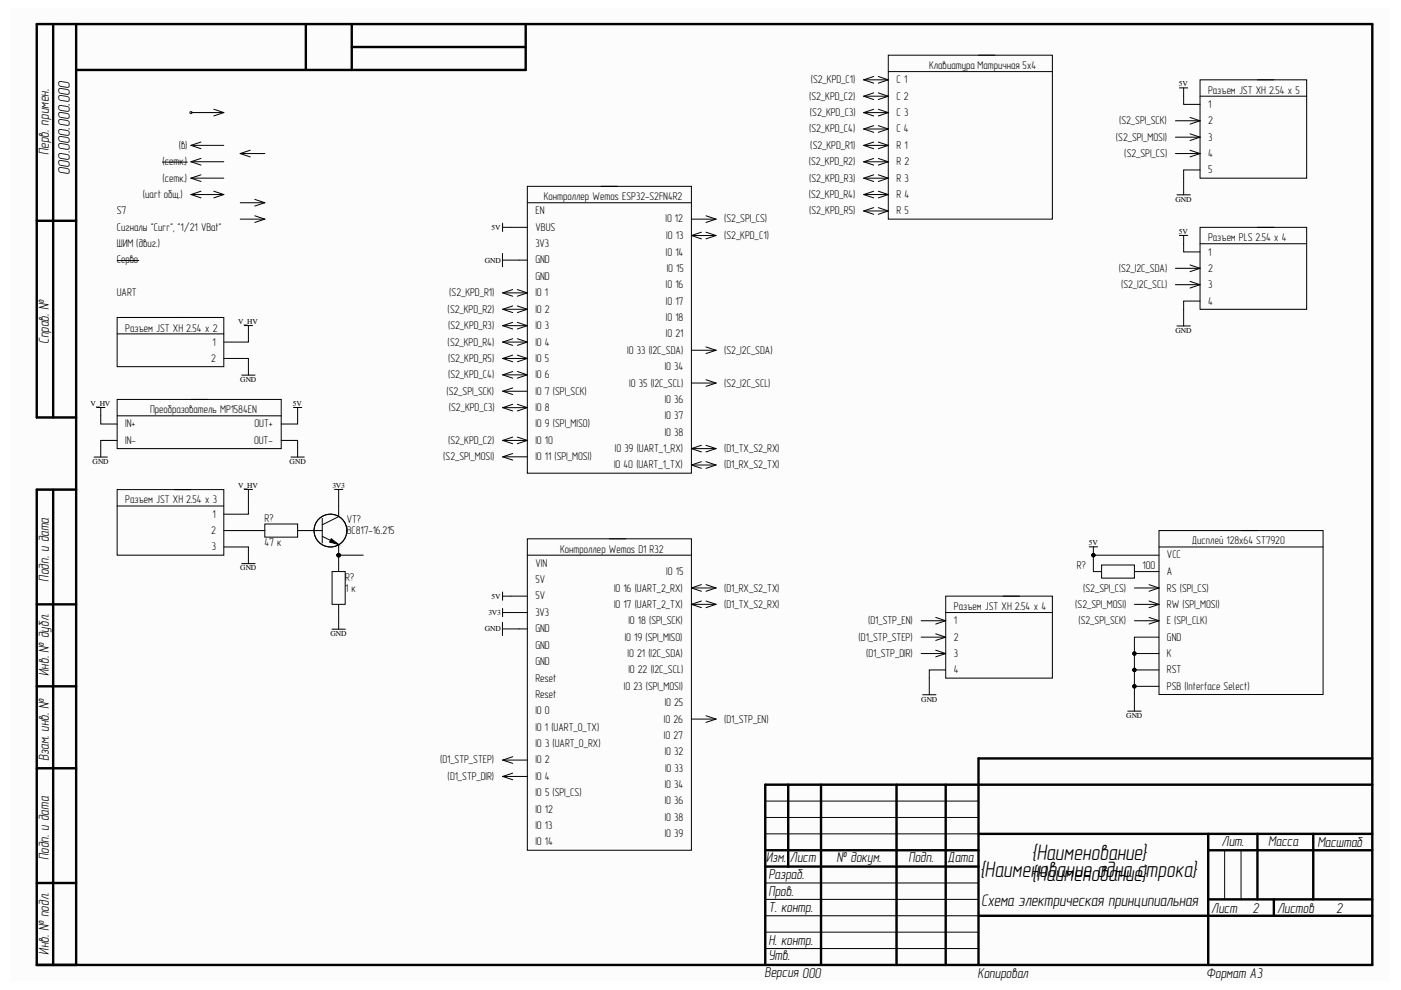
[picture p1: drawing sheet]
<svg xmlns="http://www.w3.org/2000/svg" width="297mm" height="210mm" viewBox="0 0 297 210" stroke-linecap="round" stroke-linejoin="round" font-family="sans-serif">
<path d="M2.2 1.6h292.2v206.5h-292.2z" fill-rule="evenodd" fill="#fcfcfc"/>
<path d="M2.2 1.6h292.2v206.5h-292.2z" fill="none" stroke="#fefefe" stroke-width=".21"/>
<path d="M2.2 1.6h292.2v206.5h-292.2z" fill-rule="evenodd" fill="#fcfcfc"/>
<path d="M2.2 1.6h292.2v206.5h-292.2z" fill="none" stroke="#fefefe" stroke-width=".21"/>
<g fill="none" stroke="#000" stroke-width=".51">
<path d="M11.3 5.1v83.4M16.1 5.1v199.5M64.8 5.1v9.7M74.6 5.1v9.7M74.6 10h36.9M111.5 5.1v9.7h-95.4M7.8 46.8h8.3M16.1 88.5h-8.3v-83.4h283.2v199.5h-283.2v-100.8M7.8 103.8h8.3M11.3 103.8v100.8M7.8 128.1h8.3M7.8 145.5h8.3"/>
<path d="M7.8 162.9h8.3M167.1 166.4v17.3M174.1 166.4v38.2M190.1 166.4v38.2M200.5 166.4v38.2M207.5 176.8h83.5M256.2 176.8v27.8M266.6 176.8v13.9M278.4 176.8v13.9M291 166.4h-128.7v38.2M291 160.8h-83.5v43.8M7.8 187.2h8.3"/>
<path d="M162.3 180.3h45.2M162.3 183.7h45.2M207.5 194.2h83.5M256.2 180.3h34.8M256.2 190.7h34.8M270.1 190.7v3.5"/>
<circle cx="40.5" cy="23.9" r=".07"/>
</g>
<g fill="none" stroke="#000" stroke-width=".21">
<path d="M183.1 16.9h5.2M183.1 16.9l2.1 .7M185.2 16.2l-2.1 .7M185.2 19.7l-2.1 .7M186.2 16.2l2.1 .7M186.2 19.7l2.1 .7M188.3 11.7h34.8v34.8h-34.8zM188.3 15.2h34.8M188.3 16.9l-2.1 .7M207.5 11.7h3.4M250.1 18.6h1.7M251 18.6v3.5h3.4"/>
<path d="M254.4 16.9h22.6v20.9h-22.6zM266.6 16.9h3.5M34.4 34.4h5.3M40.5 23.9h6.9M40.5 34.3h6.9M40.5 34.3l2.1 .7M40.5 30.8h6.9M40.5 30.8l2.1 .7M40.5 37.8l2.1 .7M40.5 37.8h6.9M42.6 33.6l-2.1 .7M42.6 30.1l-2.1 .7"/>
<path d="M42.6 37.1l-2.1 .7M45.3 23.2l2.1 .7M47.4 23.9l-2.1 .7M50.9 32.6h5.2M50.9 32.6l2.1 .7M53 31.9l-2.1 .7M111.8 39.5h34.8v60.8h-34.8zM127.5 39.5h3.4M183.1 23.9h5.2M183.1 34.3h5.2M183.1 37.8h5.2M183.1 20.4h5.2"/>
<path d="M183.1 20.4l2.1 .7M183.1 23.9l2.1 .7M183.1 27.4h5.2M183.1 27.4l2.1 .7M183.1 30.8h5.2M183.1 30.8l2.1 .7M183.1 34.3l2.1 .7M183.1 37.8l2.1 .7M185.2 23.2l-2.1 .7M185.2 26.6l-2.1 .8M185.2 30.1l-2.1 .7M185.2 33.6l-2.1 .7"/>
<path d="M185.2 37.1l-2.1 .7M186.2 23.2l2.1 .7M186.2 26.6l2.1 .8M186.2 30.1l2.1 .7M186.2 33.6l2.1 .7M186.2 37.1l2.1 .7M188.3 34.3l-2.1 .7M188.3 20.4l-2.1 .7M188.3 23.9l-2.1 .7M188.3 27.4l-2.1 .7M188.3 30.8l-2.1 .7M188.3 37.8l-2.1 .7"/>
<path d="M249.2 32.6h5.2M249.2 25.6h5.2M249.2 29.1h5.2M252.3 24.9l2.1 .7M252.3 28.4l2.1 .7M252.3 31.9l2.1 .7M254.4 36h-3.4v5.3M254.4 20.4h22.6M254.4 25.6l-2.1 .7M254.4 29.1l-2.1 .7M254.4 32.6l-2.1 .7M24.8 55.2h4.6"/>
<path d="M40.5 41.2h6.9M40.5 41.2l2.1 .8M42.6 40.5l-2.1 .7M45.3 40.5l2.1 .7M47.4 41.2l-2.1 .8M50.9 43h5.2M50.9 46.5h5.2M54 45.8l2.1 .7M54 42.3l2.1 .7M56.1 43l-2.1 .7M56.1 46.5l-2.1 .7M106.5 53.7v2.9"/>
<path d="M106.5 55.1h5.3M106.6 48.2h5.2M106.6 47.3v1.8M111.8 43h34.8M146.6 46.5h5.2M146.6 49.9h5.2M146.6 49.9l2.1 .7M148.7 49.2l-2.1 .7M149.7 45.8l2.1 .7M149.7 49.2l2.1 .7M151.8 46.5l-2.1 .7M151.8 49.9l-2.1 .7"/>
<path d="M183.1 41.3h5.2M183.1 41.3l2.1 .7M183.1 44.7h5.2M183.1 44.7l2.1 .7M185.2 40.5l-2.1 .8M185.2 44l-2.1 .7M186.2 40.5l2.1 .8M186.2 44l2.1 .7M188.3 41.3l-2.1 .7M188.3 44.7l-2.1 .7M249.2 56.9h5.2M249.5 41.3h2.9"/>
<path d="M250.1 49.9h1.7M251 49.9v3.5h3.4M252.3 56.2l2.1 .7M252.3 59.7l2.1 .7M254.4 48.2h22.6v17.4h-22.6zM254.4 51.7h22.6M254.4 56.9l-2.1 .7M266.6 48.2h3.5M24.8 67.3h22.6v10.4h-22.6zM24.8 70.8h22.6M37 67.3h3.5M47.4 76h5.3v3.5"/>
<path d="M51.3 79.5h2.8M51.8 69h1.8M52.7 69v3.5h-5.3M106.6 79.5h5.2M106.6 79.5l2.1 .7M106.6 76h5.2M106.6 76l2.1 .7M106.6 72.5h5.2M106.6 72.5l2.1 .7M106.6 69.1h5.2M106.6 69.1l2.1 .7M106.6 65.6h5.2"/>
<path d="M106.6 65.6l2.1 .7M106.6 62.1h5.2M106.6 62.1l2.1 .7M108.7 78.8l-2.1 .7M108.7 75.3l-2.1 .7M108.7 71.8l-2.1 .7M108.7 68.3l-2.1 .8M108.7 64.9l-2.1 .7M108.7 61.4l-2.1 .7M109.7 78.8l2.1 .7M109.7 75.3l2.1 .7M109.7 71.8l2.1 .7"/>
<path d="M109.7 68.3l2.1 .8M109.7 64.9l2.1 .7M109.7 61.4l2.1 .7M111.8 79.5l-2.1 .7M111.8 76l-2.1 .7M111.8 72.5l-2.1 .7M111.8 69.1l-2.1 .7M111.8 65.6l-2.1 .7M111.8 62.1l-2.1 .7M146.6 74.3h5.2M149.7 73.6l2.1 .7M151.8 74.3l-2.1 .7"/>
<path d="M249.2 60.4h5.2M249.5 69.1h2.9M254.4 63.8h-3.4v5.3M254.4 60.4l-2.1 .7M19.9 96.9h2.9M20.5 86.4h1.7M21.4 86.4v3.5h3.4M24.8 84.7h34.8v10.4h-34.8zM24.8 88.2h34.8M24.8 93.4h-3.4v3.5M40.5 84.7h3.5M59.6 93.4h3.5v3.5"/>
<path d="M61.7 96.9h2.8M62.2 86.4h1.8M63.1 86.4v3.5h-3.5M106.6 83h5.2M106.6 83l2.1 .7M106.6 96.9h5.2M106.6 96.9l2.1 .7M106.6 86.4h5.2M106.6 86.4l2.1 .7M106.6 93.4h5.2M106.6 93.4l2.1 .7M108.7 82.2l-2.1 .8"/>
<path d="M108.7 96.1l-2.1 .8M108.7 85.7l-2.1 .7M108.7 92.7l-2.1 .7M109.7 85.7l2.1 .7M109.7 92.7l2.1 .7M111.8 86.4l-2.1 .7M111.8 93.4l-2.1 .7M146.6 81.2h5.2M146.6 95.1h5.2M146.6 95.1l2.1 .7M146.6 98.6h5.2M146.6 98.6l2.1 .7"/>
<path d="M148.7 94.4l-2.1 .7M148.7 97.9l-2.1 .7M149.7 80.5l2.1 .7M149.7 94.4l2.1 .7M149.7 97.9l2.1 .7M151.8 81.2l-2.1 .7M151.8 95.1l-2.1 .7M151.8 98.6l-2.1 .7M24.8 103.8h22.6v13.9h-22.6zM24.8 107.3h22.6M37 103.8h3.5M47.4 112.5h8.7"/>
<path d="M47.4 116h5.3v3.5M51.3 119.5h2.8M51.8 103.8h1.8M52.7 103.8v5.2h-5.3M56.1 111.1h7v2.8h-7zM63.1 112.5h5.2M68.3 109.9v5.2M68.3 113.7l1.8 .9M70.2 114.2l1.6 1.2-1.9-.5zM70.9 103.8h1.8M71.8 103.8v5.7l-3.5 1.8M77 117.7h-5.2v3.5"/>
<path d="M111.8 114.2h34.8v66.1h-34.8zM111.8 117.7h34.8M129.2 114.2h3.5M230.9 115.9h1.8M231.8 115.9v1.8M233.6 119.8h6.9v2.8h-6.9zM245.7 112.5h34.8v34.8h-34.8zM245.7 117.7h-13.9v3.5h1.8M245.7 116h34.8M263.1 112.5h3.5M70.4 133.4h2.8M70.4 121.2h2.8v6.9h-2.8z"/>
<path d="M71.8 128.1v5.3M106.5 131.9v2.9M106.5 133.3h5.3M106.6 126.4h5.2M106.6 129.9h5.2M106.6 125.5v1.8M106.6 129v1.8M146.6 124.7h5.2M146.6 128.1h5.2M146.6 128.1l2.1 .7M146.6 124.7l2.1 .7M148.7 127.4l-2.1 .7"/>
<path d="M148.7 124l-2.1 .7M149.7 127.4l2.1 .7M149.7 124l2.1 .7M151.8 128.1l-2.1 .7M151.8 124.7l-2.1 .7M195.3 131.6h5.2M195.3 135.1h5.2M195.3 138.6h5.2M198.4 130.9l2.1 .7M198.4 134.4l2.1 .7M198.4 137.9l2.1 .7M200.5 126.4h22.6v17.4h-22.6z"/>
<path d="M200.5 129.9h22.6M200.5 131.6l-2.1 .7M200.5 135.1l-2.1 .7M200.5 138.6l-2.1 .7M212.7 126.4h3.5M240.5 124.7h5.2M240.5 128.1h5.2M240.5 131.6h5.2M240.5 121.2h5.2M243.6 124l2.1 .7M243.6 127.4l2.1 .7M243.6 130.9l2.1 .7"/>
<path d="M245.7 138.6h-5.2v3.4M245.7 135.1h-5.2v3.5M245.7 124.7l-2.1 .7M245.7 128.1l-2.1 .7M245.7 131.6l-2.1 .7M146.6 152.5h5.2M149.7 151.8l2.1 .7M151.8 152.5l-2.1 .7M195.6 147.3h2.8M200.5 142h-3.5v5.3M239.1 150.8h2.8M240.5 145.5h5.2"/>
<path d="M245.7 142h-5.2v8.8M106.6 161.2h5.2M106.6 161.2l2.1 .7M106.6 164.6h5.2M106.6 164.6l2.1 .7M108.7 160.4l-2.1 .8M108.7 163.9l-2.1 .7M162.3 176.8h45.2M162.3 173.3h45.2M162.3 169.8h45.2M162.3 197.6h45.2M162.3 194.2h45.2"/>
<path d="M162.3 190.7h45.2M162.3 187.2h45.2M259.6 180.3v10.4M263.1 180.3v10.4M162.3 201.1h45.2"/>
<circle cx="70.1" cy="112.5" r="3.5"/>
<circle cx="231.8" cy="117.7" r=".35"/>
<circle cx="240.5" cy="138.6" r=".35"/>
<circle cx="240.5" cy="145.5" r=".35"/>
<circle cx="240.5" cy="142" r=".35"/>
</g>
<path d="M70.2 114.2l1.6 1.2-1.9-.5z" fill="#000"/>
<g fill="#000">
<circle cx="231.8" cy="117.7" r=".35"/>
<circle cx="240.5" cy="138.6" r=".35"/>
<circle cx="240.5" cy="145.5" r=".35"/>
<circle cx="240.5" cy="142" r=".35"/>
</g>
<g font-size="4.8">
<text x="207.7" y="185.8">{</text>
<text x="208.8" y="185.8">Наименование одна строка}</text>
<text x="218.7" y="182.4">{Наименование}</text>
<text x="218.7" y="186.9">{Наименование}</text>
</g>
<g font-size="3.6">
<text x="14.8" y="37.1" transform="rotate(-90 14.8 37.1)">000.000.000.000</text>
<text x="208" y="192">Схема электрическая принципиальная</text>
</g>
<g font-size="3.1">
<text x="10.3" y="32.9" transform="rotate(-90 10.3 32.9)">Перв. примен.</text>
<text x="10.3" y="72.9" transform="rotate(-90 10.3 72.9)">Справ. №</text>
<text x="10.3" y="123.3" transform="rotate(-90 10.3 123.3)">Подп. и дата</text>
<text x="10.3" y="143.3" transform="rotate(-90 10.3 143.3)">Инв. № дубл.</text>
<text x="10.3" y="161.4" transform="rotate(-90 10.3 161.4)">Взам. инв. №</text>
<text x="259" y="179.4">Лит.</text>
<text x="268.9" y="179.4">Масса</text>
<text x="279.3" y="179.5">Масштаб</text>
<text x="10.3" y="182.4" transform="rotate(-90 10.3 182.4)">Подп. и дата</text>
<text x="162.4" y="182.7">Изм.</text>
<text x="167.5" y="182.7">Лист</text>
<text x="177.4" y="182.7">№ докум.</text>
<text x="192.6" y="182.7">Подп.</text>
<text x="200.9" y="182.7">Дата</text>
<text x="162.9" y="189.9">Пров.</text>
<text x="162.9" y="186.3">Разраб.</text>
<text x="162.9" y="193.4">Т. контр.</text>
<text x="256.8" y="193.5">Лист</text>
<text x="265.5" y="193.5">2</text>
<text x="270.8" y="193.5">Листов</text>
<text x="283.3" y="193.5">2</text>
<text x="10.3" y="202.4" transform="rotate(-90 10.3 202.4)">Инв. № подл.</text>
<text x="162.9" y="203.6">Утв.</text>
<text x="162.9" y="200.3">Н. контр.</text>
<text x="162.1" y="207.2">Версия 000</text>
<text x="207.2" y="207.3">Копировал</text>
<text x="255.7" y="207.3">Формат А3</text>
</g>
<text font-size="2.5" x="71.3" y="117.4">PIVT?03</text>
<g font-size="2.4">
<text x="171.9" y="17.7">(S2_KPD_C1)</text>
<text x="190.1" y="17.7">С 1</text>
<text x="197" y="14.7">Клавиатура Матричная 5х4</text>
<text x="171.5" y="21.1">(S2_KPD_C2)</text>
<text x="190.1" y="21.1">С 2</text>
<text x="256.1" y="19.9">Разъем JST XH 2.54 x 5</text>
<text x="256.1" y="22.8">1</text>
<text x="171.5" y="28.1">(S2_KPD_C4)</text>
<text x="171.7" y="24.6">(S2_KPD_C3)</text>
<text x="190.1" y="24.6">С 3</text>
<text x="190.1" y="28.1">С 4</text>
<text x="236.6" y="29.8">(S2_SPI_MOSI)</text>
<text x="237.3" y="26.4">(S2_SPI_SCK)</text>
<text x="256.1" y="26.4">2</text>
<text x="256.1" y="29.8">3</text>
<text x="34.4" y="35">(сетк.)</text>
<text x="37.9" y="31.5">(в)</text>
<text x="171.5" y="35">(S2_KPD_R2)</text>
<text x="171.8" y="31.5">(S2_KPD_R1)</text>
<text x="190.1" y="31.5">R 1</text>
<text x="190.1" y="35">R 2</text>
<text x="238.4" y="33.3">(S2_SPI_CS)</text>
<text x="256.1" y="33.3">4</text>
<text x="34.4" y="38.5">(сетк.)</text>
<text x="171.5" y="38.5">(S2_KPD_R3)</text>
<text x="190.1" y="38.5">R 3</text>
<text x="256.1" y="36.8">5</text>
<text x="24.8" y="45.5">S7</text>
<text x="30.3" y="42">(uart общ.)</text>
<text x="113.5" y="45.5">EN</text>
<text x="115.3" y="42.5">Контроллер Wemos ESP32-S2FN4R2</text>
<text x="141.1" y="47.2">IO 12</text>
<text x="153.5" y="47.2">(S2_SPI_CS)</text>
<text x="171.5" y="42">(S2_KPD_R4)</text>
<text x="171.5" y="45.5">(S2_KPD_R5)</text>
<text x="190.1" y="42">R 4</text>
<text x="190.1" y="45.5">R 5</text>
<text x="24.8" y="48.9">Сигналы &quot;Curr&quot;, &quot;1/21 VBat&quot;</text>
<text x="24.8" y="52.4">ШИМ (двиг.)</text>
<text x="113.5" y="48.9">VBUS</text>
<text x="113.5" y="52.4">3V3</text>
<text x="141.3" y="50.6">IO 13</text>
<text x="153.5" y="50.6">(S2_KPD_C1)</text>
<text x="256.1" y="51.1">Разъем PLS 2.54 x 4</text>
<text x="24.8" y="55.9">Серво</text>
<text x="113.5" y="55.9">GND</text>
<text x="113.5" y="59.3">GND</text>
<text x="141.2" y="54.2">IO 14</text>
<text x="141.3" y="57.6">IO 15</text>
<text x="237.2" y="57.6">(S2_I2C_SDA)</text>
<text x="256.1" y="54.2">1</text>
<text x="256.1" y="57.6">2</text>
<text x="24.8" y="62.8">UART</text>
<text x="95.2" y="62.8">(S2_KPD_R1)</text>
<text x="113.5" y="62.8">IO 1</text>
<text x="141.2" y="61.1">IO 16</text>
<text x="141.2" y="64.6">IO 17</text>
<text x="237.7" y="61.1">(S2_I2C_SCL)</text>
<text x="256.1" y="61.1">3</text>
<text x="256.1" y="64.6">4</text>
<text x="26.6" y="70.3">Разъем JST XH 2.54 x 2</text>
<text x="94.9" y="66.3">(S2_KPD_R2)</text>
<text x="95" y="69.8">(S2_KPD_R3)</text>
<text x="113.5" y="66.3">IO 2</text>
<text x="113.5" y="69.8">IO 3</text>
<text x="141.2" y="68">IO 18</text>
<text x="141.2" y="71.5">IO 21</text>
<text x="44.7" y="76.7">2</text>
<text x="45.1" y="73.3">1</text>
<text x="94.9" y="73.3">(S2_KPD_R4)</text>
<text x="95" y="76.7">(S2_KPD_R5)</text>
<text x="113.5" y="73.3">IO 4</text>
<text x="113.5" y="76.7">IO 5</text>
<text x="133" y="75">IO 33 (I2C_SDA)</text>
<text x="153.5" y="75">(S2_I2C_SDA)</text>
<text x="94.7" y="83.7">(S2_SPI_SCK)</text>
<text x="95" y="80.2">(S2_KPD_C4)</text>
<text x="113.5" y="80.2">IO 6</text>
<text x="113.5" y="83.7">IO 7 (SPI_SCK)</text>
<text x="133.4" y="82">IO 35 (I2C_SCL)</text>
<text x="140.9" y="78.4">IO 34</text>
<text x="153.5" y="82">(S2_I2C_SCL)</text>
<text x="31.8" y="87.6">Преобразователь MP1584EN</text>
<text x="95.2" y="87.1">(S2_KPD_C3)</text>
<text x="113.5" y="87.1">IO 8</text>
<text x="140.9" y="88.9">IO 37</text>
<text x="140.9" y="85.4">IO 36</text>
<text x="26.6" y="90.6">IN+</text>
<text x="26.6" y="94.1">IN-</text>
<text x="53.9" y="94.1">OUT-</text>
<text x="54" y="90.6">OUT+</text>
<text x="95" y="94.1">(S2_KPD_C2)</text>
<text x="113.5" y="90.6">IO 9 (SPI_MISO)</text>
<text x="113.5" y="94.1">IO 10</text>
<text x="130.4" y="95.8">IO 39 (UART_1_RX)</text>
<text x="140.9" y="92.4">IO 38</text>
<text x="153.5" y="95.8">(D1_TX_S2_RX)</text>
<text x="94" y="97.6">(S2_SPI_MOSI)</text>
<text x="113.5" y="97.6">IO 11 (SPI_MOSI)</text>
<text x="130.2" y="99.3">IO 40 (UART_1_TX)</text>
<text x="153.5" y="99.3">(D1_RX_S2_TX)</text>
<text x="26.6" y="106.7">Разъем JST XH 2.54 x 3</text>
<text x="44.7" y="113.2">2</text>
<text x="45.1" y="109.8">1</text>
<text x="56.1" y="110.6">R?</text>
<text x="73.5" y="110.8">VT?</text>
<text x="73.5" y="113.2">BC817-16.215</text>
<text x="44.9" y="116.7">3</text>
<text x="56.1" y="115.9">47 к</text>
<text x="118.8" y="117.2">Контроллер Wemos D1 R32</text>
<text x="247.4" y="118.4">VCC</text>
<text x="252.7" y="115.4">Дисплей 128x64 ST7920</text>
<text x="73.2" y="125.6">1</text>
<text x="73.2" y="123.1">R?</text>
<text x="74.5" y="125.6">к</text>
<text x="113.5" y="123.6">5V</text>
<text x="113.5" y="120.2">VIN</text>
<text x="130.2" y="125.4">IO 16 (UART_2_RX)</text>
<text x="141.3" y="122">IO 15</text>
<text x="153.5" y="125.4">(D1_RX_S2_TX)</text>
<text x="228.3" y="120.7">R?</text>
<text x="229.7" y="125.4">(S2_SPI_CS)</text>
<text x="242.3" y="120.7">100</text>
<text x="247.4" y="125.4">RS (SPI_CS)</text>
<text x="247.4" y="122">A</text>
<text x="113.5" y="127.1">5V</text>
<text x="113.5" y="130.6">3V3</text>
<text x="130.2" y="128.9">IO 17 (UART_2_TX)</text>
<text x="153.5" y="128.9">(D1_TX_S2_RX)</text>
<text x="202.3" y="129.4">Разъем JST XH 2.54 x 4</text>
<text x="228" y="128.9">(S2_SPI_MOSI)</text>
<text x="247.4" y="128.9">RW (SPI_MOSI)</text>
<text x="113.5" y="134">GND</text>
<text x="113.5" y="137.6">GND</text>
<text x="132.5" y="135.8">IO 19 (SPI_MISO)</text>
<text x="133.2" y="132.3">IO 18 (SPI_SCK)</text>
<text x="182" y="135.8">(D1_STP_STEP)</text>
<text x="184.1" y="132.3">(D1_STP_EN)</text>
<text x="202.3" y="132.3">1</text>
<text x="202.3" y="135.8">2</text>
<text x="228.6" y="132.3">(S2_SPI_SCK)</text>
<text x="247.4" y="135.8">GND</text>
<text x="247.4" y="132.3">E (SPI_CLK)</text>
<text x="113.5" y="141">GND</text>
<text x="133.1" y="139.3">IO 21 (I2C_SDA)</text>
<text x="133.2" y="142.7">IO 22 (I2C_SCL)</text>
<text x="183.6" y="139.3">(D1_STP_DIR)</text>
<text x="202.3" y="139.3">3</text>
<text x="202.3" y="142.7">4</text>
<text x="247.4" y="139.3">K</text>
<text x="247.4" y="142.7">RST</text>
<text x="113.5" y="148">Reset</text>
<text x="113.5" y="144.5">Reset</text>
<text x="132.3" y="146.2">IO 23 (SPI_MOSI)</text>
<text x="140.9" y="149.8">IO 25</text>
<text x="247.4" y="146.2">PSB (Interface Select)</text>
<text x="113.5" y="151.4">IO 0</text>
<text x="113.5" y="154.9">IO 1 (UART_0_TX)</text>
<text x="140.8" y="153.2">IO 26</text>
<text x="153.5" y="153.2">(D1_STP_EN)</text>
<text x="93.3" y="161.8">(D1_STP_STEP)</text>
<text x="113.5" y="161.8">IO 2</text>
<text x="113.5" y="158.4">IO 3 (UART_0_RX)</text>
<text x="140.8" y="156.7">IO 27</text>
<text x="140.9" y="160.1">IO 32</text>
<text x="94.9" y="165.4">(D1_STP_DIR)</text>
<text x="113.5" y="165.4">IO 4</text>
<text x="140.9" y="167.1">IO 34</text>
<text x="141" y="163.6">IO 33</text>
<text x="113.5" y="168.9">IO 5 (SPI_CS)</text>
<text x="113.5" y="172.3">IO 12</text>
<text x="140.9" y="170.5">IO 36</text>
<text x="113.5" y="175.8">IO 13</text>
<text x="113.5" y="179.2">IO 14</text>
<text x="140.9" y="174">IO 38</text>
<text x="140.9" y="177.6">IO 39</text>
</g>
<g font-size="1.6">
<text x="250" y="18.3">5V</text>
<text x="249.2" y="42.8">GND</text>
<text x="104.2" y="48.8">5V</text>
<text x="250" y="49.6">5V</text>
<text x="102.8" y="55.7">GND</text>
<text x="50.5" y="68.7">V_HV</text>
<text x="249.2" y="70.6">GND</text>
<text x="50.9" y="81">GND</text>
<text x="19.2" y="86">V_HV</text>
<text x="62.1" y="86">5V</text>
<text x="19.6" y="98.4">GND</text>
<text x="61.4" y="98.4">GND</text>
<text x="50.5" y="103.4">V_HV</text>
<text x="70.5" y="103.4">3V3</text>
<text x="230.8" y="115.6">5V</text>
<text x="50.9" y="120.9">GND</text>
<text x="103.5" y="130.4">3V3</text>
<text x="104.2" y="126.9">5V</text>
<text x="70" y="134.8">GND</text>
<text x="102.8" y="133.9">GND</text>
<text x="195.3" y="148.7">GND</text>
<text x="238.8" y="152.2">GND</text>
</g>
</svg>
